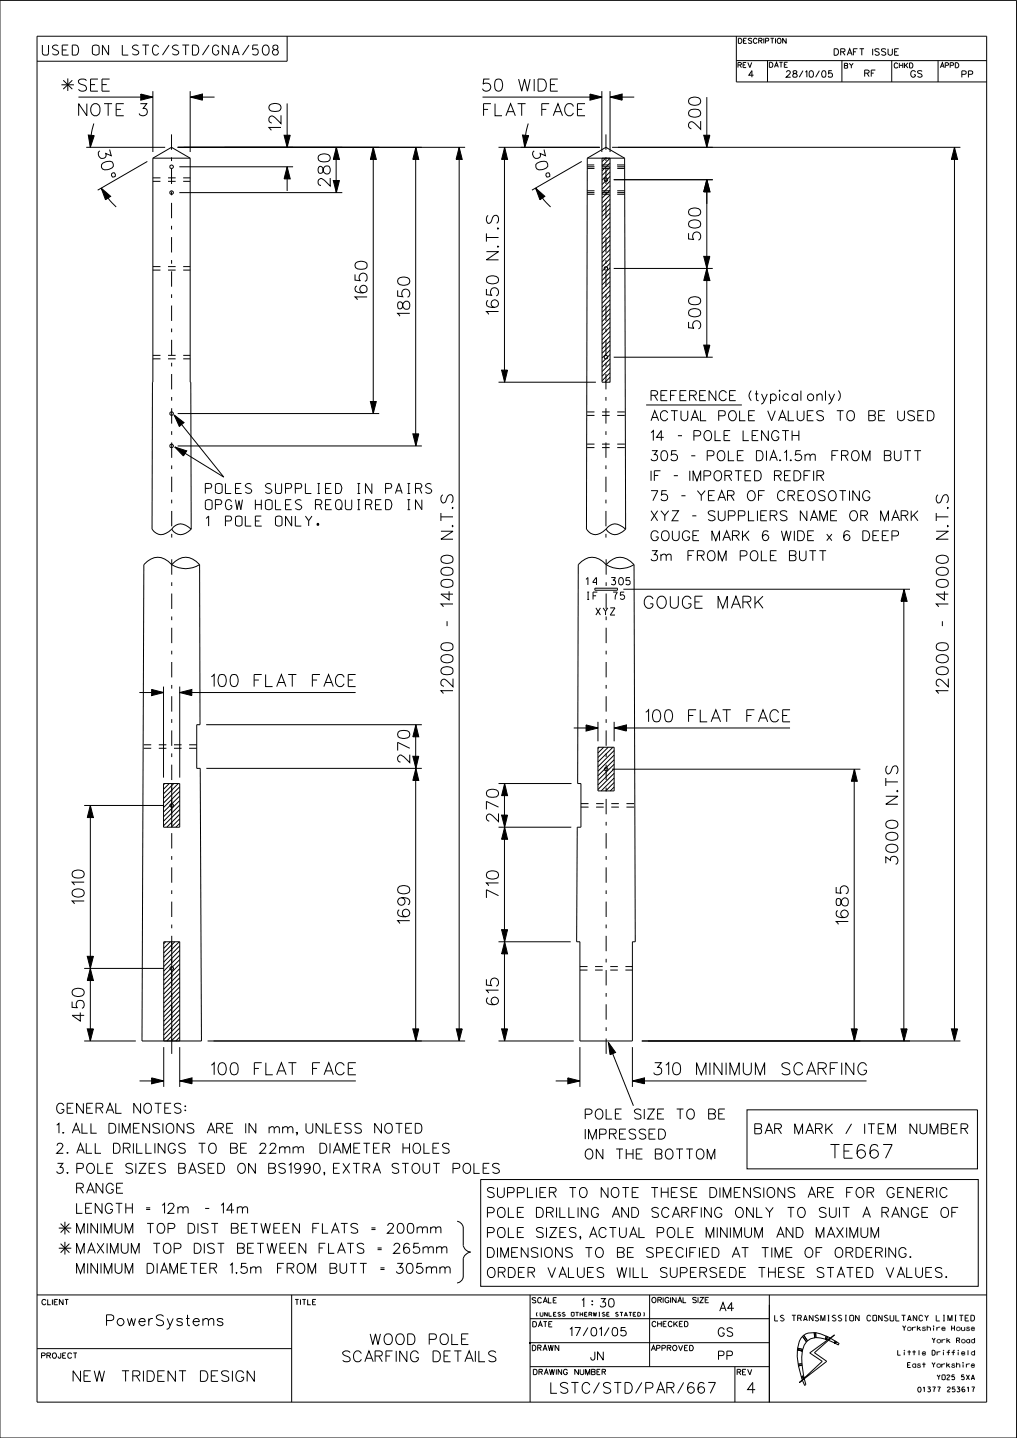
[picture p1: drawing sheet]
<svg xmlns="http://www.w3.org/2000/svg" width="210mm" height="297mm" viewBox="0 0 210 297" stroke-linecap="round" stroke-linejoin="round" font-family="sans-serif">
<g fill="none" stroke="#000" stroke-width=".21">
<path d="M0 .1h209.9v296.9h-209.9zM7.6 7.5h196.1v282.1h-196.1zM12.7 17.5h2.6M13.1 16.6l1.8 1.8M14 16.2v2.6M14.9 16.6l-1.8 1.8M31.6 18.8v12.6M39.3 18.8v12.6M59.3 7.5v5.1h-51.7M124.3 18.8v12.6M126 18.8v12.6M152 12.5h51.7"/>
<path d="M152 7.5v9.4h51.7M152.4 13.4h.6l.1-.3-.3-.2h-.4v1.1M154.1 12.9h-.7v1.1M154.4 12.9l.4 1.1 .4-1.1M158.5 12.5v4.4M173.8 12.5v4.4M184.1 12.5v4.4M193.7 12.5v4.4M16.2 20.1h15.4M17.8 30.4h16.3M19.4 25.5a16.4 16.4 0 0 0-.7 4.9M20.9 38.9a18.4 18.4 0 0 0 3.1 3.8"/>
<path d="M30.4 33.3l-10.2 6M31.6 32.7l-.2 76.6a2.21 2.21 0 0 0 3.5 .5l.6-.5M31.6 32.7h7.7M31.6 32.7l3.8-2.3 3.9 2.3M36.7 30.4h59.3M37 34.4h23.5M37 39.8h33.7M39.3 32.7v46.2h.1l.1 30.4M39.3 20.1h5M59.3 21.4v9M59.3 34.4v5M69.4 30.4v9.4"/>
<path d="M77.1 30.4v55M85.8 30.4v61.7M94.8 30.4v184.6M99.6 20.1h24.7M102.9 30.4h21M104.2 30.4v48.5M109.1 25.5a18.5 18.5 0 0 0-.8 4.9M110.6 38.9l1.8 2.5 1.3 1.3M120.1 33.3l-10.3 6M121.3 32.7l-.2 76.6a2.17 2.17 0 0 0 3.4 .5l.6-.5M121.3 32.7l3.8-2.3 3.9 2.3M121.3 32.7h7.7"/>
<path d="M124.3 32.7v46.2h1.7v-46.2l-1.7 1.7M125 32.7l-.7 .7M126 39.3l-1.7 1.6M126 38.3l-1.7 1.7M126 37.4l-1.7 1.7M126 36.4l-1.7 1.7M126 35.5l-1.7 1.7M126 34.6l-1.7 1.6M126 33.6l-1.7 1.7M126 20.1h5M126.4 30.4h71.9M126.7 37.1h20.5"/>
<path d="M129 32.7l.2 76.6M145.9 20.1v10.3M145.9 37.1v36.7M197.1 30.4v184.6M126 59.1l-1.7 1.6M126 58.2l-1.7 1.6M126 57.2l-1.7 1.6M126 56.3l-1.7 1.6M126 55.3l-1.7 1.7M126 54.4l-1.7 1.6M126 53.4l-1.7 1.7M126 52.5l-1.7 1.6"/>
<path d="M126 51.6l-1.7 1.6M126 50.6l-1.7 1.7M126 49.6l-1.7 1.7M126 48.7l-1.7 1.7M126 47.8l-1.7 1.6M126 46.8l-1.7 1.7M126 45.9l-1.7 1.6M126 44.9l-1.7 1.7M126 44l-1.7 1.7M126 43l-1.7 1.7M126 42.1l-1.7 1.7M126 41.2l-1.7 1.6"/>
<path d="M126 40.2l-1.7 1.7M126.7 55.4h20.5M102.9 78.9h20.1M126 78.9h-.1M126 77.9l-1 1M126 77l-1.7 1.6M126 76.1l-1.7 1.6M126 75.1l-1.7 1.6M126 74.2l-1.7 1.6M126 73.2l-1.7 1.7M126 72.3l-1.7 1.6M126 71.3l-1.7 1.7"/>
<path d="M126 70.4l-1.7 1.6M126 69.5l-1.7 1.6M126 68.5l-1.7 1.7M126 67.6l-1.7 1.6M126 66.6l-1.7 1.7M126 65.7l-1.7 1.6M126 64.7l-1.7 1.7M126 63.8l-1.7 1.6M126 62.9l-1.7 1.6M126 61.9l-1.7 1.7M126 60.9l-1.7 1.7M126 60l-1.7 1.7"/>
<path d="M126.7 73.8h20.5M35.9 85.7l10.3 12.8-10.1-6.2M36.7 92.1h50.4M36.7 85.4h41.6M133.4 83.6h19.8M160.9 80.7h.2l-.1 .1zM35.5 109.3a2.16 2.16 0 0 0 3.4 .5l.6-.5M35.5 109.3a2.19 2.19 0 0 1 3.4-.5l.6 .5M35.5 116.6a3.5 3.5 0 0 0-5.8 0l-.4 98.4h12.3l-.3-56.3h-.7v-9h.7l-.1-33.1M35.5 116.6a3.5 3.5 0 0 1 5.7 0M35.5 116.6a5.3 5.3 0 0 0 5.7 0M125.1 109.3a2.21 2.21 0 0 0 3.5 .5l.6-.5"/>
<path d="M125.1 109.3a2.24 2.24 0 0 1 3.5-.5l.6 .5M125.2 116.6a3.5 3.5 0 0 0-5.8 0l-.1 45.2h.7v9h-.8l-.1 23.7h.6v20.5h10.9v-20.5h.6l-.3-77.9M125.2 116.6a3.5 3.5 0 0 1 5.7 0M125.2 116.6a5.3 5.3 0 0 0 5.7 0M122.8 121.5h4.7v.4h-4.7zM128.7 121.7h59.2M186.6 121.7v93.3M28.8 143h5M33.8 141.8v18.8M37.1 141.8v18.8M37.1 143h36.3M42.6 149.7h44.5"/>
<path d="M42.6 158.7h44.5M85.8 149.7v65.3M118.5 150.4h5M123.5 149.1v4M123.5 154.3h3.3v9.1h-3.3zM123.7 154.3l-.2 .3M124.7 154.3l-1.2 1.2M125.6 154.3l-2.1 2.2M126.4 158.9h51.3M126.6 154.3l-3.1 3.1M126.8 149.1v4M126.8 159.7l-3.3 3.4"/>
<path d="M126.8 158.8l-3.3 3.3M126.8 157.9l-3.3 3.3M126.8 156.9l-3.3 3.3M126.8 155.9l-3.3 3.4M126.8 155l-3.3 3.4M126.8 150.4h36.3M176.4 158.9v56.1M17.4 166.4h16.5M18.7 166.4v48.6M33.8 161.8h3.3v9h-3.3zM34 161.8l-.2 .3M35 161.8l-1.2 1.2"/>
<path d="M35.5 161.8v9M35.9 161.8l-2.1 2.1M36.8 161.8l-3 3.1M37.1 170l-.8 .8M37.1 169.1l-1.7 1.7M37.1 168.2l-2.7 2.6M37.1 167.2l-3.3 3.4M37.1 166.3l-3.3 3.3M37.1 165.3l-3.3 3.4M37.1 164.4l-3.3 3.3M37.1 163.4l-3.3 3.4M37.1 162.5l-3.3 3.4"/>
<path d="M102.9 161.8h15.1M102.9 170.8h15.1M104.2 161.8v53.2M126.8 162.5l-.8 .9M126.8 161.6l-1.7 1.8M126.8 160.7l-2.7 2.7M34.2 194.5l-.4 .4M35.2 194.5l-1.4 1.4M35.5 194.5v20.5M36.1 194.5l-2.3 2.3M37 194.5l-3.2 3.2M37.1 199.1l-3.3 3.4"/>
<path d="M37.1 198.2l-3.3 3.3M37.1 197.3l-3.3 3.3M37.1 196.3l-3.3 3.3M37.1 195.4l-3.3 3.3M102.9 194.5h14.9M17.4 215h10.7M17.4 200h16.5M33.8 215v-20.5h3.3v20.5M33.8 216.3v8.2M37.1 216.3v8.2M37.1 214.2l-.8 .8M37.1 213.3l-1.7 1.7"/>
<path d="M37.1 212.3l-2.7 2.7M37.1 211.4l-3.3 3.3M37.1 210.4l-3.3 3.4M37.1 209.5l-3.3 3.3M37.1 208.6l-3.3 3.3M37.1 207.6l-3.3 3.3M37.1 206.7l-3.3 3.3M37.1 205.7l-3.3 3.4M37.1 204.8l-3.3 3.3M37.1 203.8l-3.3 3.4M37.1 202.9l-3.3 3.3M37.1 202l-3.3 3.3"/>
<path d="M37.1 201l-3.3 3.3M37.1 200.1l-3.3 3.3M42.9 215h53.1M102.9 215h15.6M119.7 216.3v8.2M125.6 215.3l5.2 13.1M130.6 216.3v8.2M132.5 215h65.8M28.8 223.3h5M37.1 223.3h36.4M114.7 223.3h5M130.6 223.3h48.3"/>
<path d="M154.2 229.2h47.6v12.2h-47.6zM12.1 253.7h2.6M12.1 257.8h2.6M12.5 252.7l1.8 1.9M12.5 256.9l1.8 1.8M13.4 252.3v2.7M13.4 256.5v2.6M14.3 252.7l-1.8 1.9M14.3 256.9l-1.8 1.8M94.4 252.3l.8 .3 .5 .9M95.7 253.4v3.8M99.3 243.6h102.7v22.1h-102.7z"/>
<path d="M7.6 278.5h52.6M7.6 267.5h196.1M60.2 267.5v22.1M109.5 277.3h49.4M109.5 272.4h49.4M109.5 267.5v22.1M134.1 267.5v14.8M158.9 267.5v22.2M164.7 278.8l-.1 1.4 .2 1.6M164.7 278.8l1 .3M164.7 278.8h.1M164.7 278.5v.3"/>
<path d="M164.7 278.5h.1M164.7 278.5l1.1 .2M165.7 279.1l-.1 2.6M165.7 279.1h.1M165.7 276l-.7 1.1-.3 1.4M165.7 276l.8 1.1M165.7 276h.1M165.8 278.7h.1M165.8 278.7l-.1 .4M166 275.8l-.3 .2M166 275.8h.1M166 275.8l.7 1.1"/>
<path d="M166.5 277.1l-.4 .7-.3 .9M166.5 277.1h.1M166.7 276.9h.1M166.7 276.9l-.2 .2M167.2 279.4l5.1-3.7-4.1 3.7 2.5 1.8-5.7 4.4 4.8-4.4zM168.2 275.2l-1.3 .1-.9 .5M168.2 276.3l-.8 .2-.7 .4M168.2 276.3h.1M168.5 276.3l2 .3M168.5 275.2h-.4l.1 1.1M168.5 276.3h.1M168.5 276.3h-.3"/>
<path d="M170.5 276.6h.1M170.5 276.6l.2 .1M170.6 276l-2.2-.8 .1 1.1M170.6 276h.1M170.6 276l-.1 .6M170.6 276h.2M170.7 276.7h.1M170.8 276h.1M170.8 276l-.1 .7M170.8 276l.6 .3-.5 .4h-.2M172.3 277.4h.1M172.3 277.4l.2 .1"/>
<path d="M172.5 277h.1M172.5 277l-1-.6-.4 .4 1.2 .6M172.5 277l-.2 .4M172.5 277l.2 .1M172.5 277.5h.1M172.5 277.5l.6 .3 .2-.3M172.7 277.1h.1M172.7 277.1l-.2 .4M172.7 277.1l.6 .4M173.3 277.5h.1M109.5 282.3h49.4M151.7 282.3v7.3"/>
<path d="M152.2 283.4l.6-.1 .2-.3-.3-.2h-.5v1.2M154 282.8h-.7v1.2M154.4 282.8l.4 1.2 .4-1.2M164.8 281.8h.1M164.8 281.8l.1 .3M164.9 282.1h.1M164.9 282.1l.6 2.3M165.5 284.4h.1M165.5 284.4v.2M165.5 284.6h.1M165.6 281.7h.1M165.6 281.7l-.8 .1"/>
<path d="M165.6 281.7v.3M165.6 282h.1M165.6 282l-.7 .1M165.6 282l.3 2.1M165.9 284.1h.1M165.9 284.1l-.4 .3M165.9 284.1l.2 .5-.4 .4-.2-.4M166 284.4h.1M166 284.4l-.5 .2M166 284.4v.1M166.1 286.1v.1M166.4 286l-.3-1.3-.4 .4 .4 1"/>
<path d="M166.4 286l-.3 .2M166.4 286h.1"/>
<circle cx="35.4" cy="34.5" r=".36"/>
<circle cx="35.4" cy="39.8" r=".36"/>
<circle cx="125.1" cy="37.1" r=".37"/>
<circle cx="125.1" cy="55.4" r=".37"/>
<circle cx="125.1" cy="73.8" r=".38"/>
<circle cx="35.4" cy="92.1" r=".38"/>
<circle cx="35.4" cy="85.4" r=".36"/>
<circle cx="125.1" cy="158.8" r=".37"/>
<circle cx="35.4" cy="166.3" r=".37"/>
<circle cx="35.5" cy="200" r=".37"/>
</g>
<g fill="#000">
<path d="M109.3 277.2h.3v.3h-.3z" fill-rule="evenodd"/>
<path d="M170.3 276.4h.3v.3h-.3z" fill-rule="evenodd"/>
<path d="M172.2 277.2h.3v.3h-.3z" fill-rule="evenodd"/>
</g>
<g fill="none" stroke="#000" stroke-width=".21" stroke-dasharray="1.6 1.6" stroke-linecap="butt">
<path d="M31.6 36.7h7.7M31.6 37.5h7.7M129 34.1h-7.7M129 34.4h-7.7M129 34.8h-7.7M129 39.8h-7.8M129 39.4h-7.8M31.6 55.1h7.7M31.6 55.8h7.7M129 40.1h-7.8M31.6 73.4h7.7M31.6 74.1h7.7"/>
<path d="M129 85.1h-7.8M129 85.8h-7.8M129 91.7h-7.8M129 92.4h-7.8M40.6 154.5h-11.1M40.6 153.8h-11.1M120 166h11.1M120 166.7h11.1M119.7 199.6h10.9M119.7 200.4h10.9"/>
</g>
<path d="M35.4 27.8l.1 84.2M125.1 27.8v84.2M35.5 217.7v-103.7M125.2 217.7v-103.7" fill="none" stroke="#000" stroke-width=".21" stroke-dasharray="3.2 1.6 .8 1.6" stroke-linecap="butt"/>
<g fill="#000" stroke="#000" stroke-width=".21">
<path d="M29.1 19.4l2.5 .7-2.5 .6zM121.8 19.4l2.5 .7-2.5 .6zM18.2 27.9l1.3 .1-.8 2.4zM39.3 20.1l2.5-.7v1.3zM59.3 34.4l.6 2.5h-1.2zM58.7 27.9h1.2l-.6 2.5zM69.5 30.4l.6 2.5h-1.3zM68.8 37.3h1.3l-.6 2.5zM77.1 30.4l.6 2.5h-1.2zM85.9 30.4l.6 2.5h-1.3zM94.8 30.4l.6 2.5h-1.2zM104.2 30.4l.6 2.5h-1.2z"/>
<path d="M107.9 27.9l1.3 .1-.8 2.4zM126 20.1l2.5-.7v1.3zM145.9 37.1l.7 2.5h-1.3zM145.3 27.9h1.3l-.7 2.5zM197.1 30.4l.6 2.5h-1.2zM20.9 38.9l1.9 1.6-1 .8zM110.6 38.9l1.9 1.6-1 .8zM145.9 55.4l.7 2.5h-1.3zM145.3 52.9h1.3l-.7 2.5zM103.6 76.4h1.2l-.6 2.5zM145.3 71.3h1.3l-.7 2.5zM36 85.7l2 1.6-1 .8z"/>
<path d="M36.1 92.3l2.4 .8-.6 1.1zM76.5 82.9h1.2l-.6 2.5zM85.2 89.6h1.3l-.6 2.5zM186.7 121.7l.6 2.5h-1.3zM31.3 142.4l2.5 .6-2.5 .7zM37.1 143l2.5-.6v1.3zM85.9 149.7l.6 2.5h-1.3zM85.2 156.2h1.3l-.6 2.5zM121 149.7l2.5 .7-2.5 .6zM126.9 150.4l2.5-.7v1.3zM18.7 166.4l.6 2.5h-1.3zM85.9 158.7l.6 2.5h-1.3z"/>
<path d="M104.2 170.8l.6 2.5h-1.2zM104.2 161.8l.6 2.5h-1.2zM103.6 168.3h1.2l-.6 2.5zM176.4 158.9l.6 2.5h-1.2zM18 197.5h1.3l-.6 2.5zM104.2 194.5l.6 2.5h-1.2zM103.6 192h1.2l-.6 2.5zM18.7 200l.6 2.5h-1.3zM18 212.5h1.3l-.6 2.5zM85.2 212.5h1.3l-.6 2.5zM94.2 212.5h1.2l-.6 2.5zM103.6 212.5h1.2l-.6 2.5z"/>
<path d="M125.6 215.3l1.5 2.1-1.1 .4zM175.8 212.5h1.2l-.6 2.5zM186 212.5h1.3l-.6 2.5zM196.5 212.5h1.2l-.6 2.5zM31.3 222.6l2.5 .7-2.5 .5zM37.2 223.3l2.5-.7v1.2zM117.2 222.6l2.5 .7-2.5 .5zM130.6 223.3l2.5-.7v1.2z"/>
</g>
<text font-size="8.3" x="92.9" y="262.7">}</text>
<text font-size="2.8" x="171.5" y="239.2">TE667</text>
<g font-size="2.5">
<text x="16.2" y="18.8">SEE</text>
<text x="16.3" y="23.9">NOTE 3</text>
<text x="99.7" y="18.8">50 WIDE</text>
<text x="99.9" y="23.9">FLAT FACE</text>
<text x="58" y="26.9" transform="rotate(-90 58 26.9)">120</text>
<text x="144.7" y="26.7" transform="rotate(-90 144.7 26.7)">200</text>
<text x="20.2" y="31.3" transform="rotate(76 20.2 31.3)">30%%d</text>
<text x="109.9" y="31.3" transform="rotate(76 109.9 31.3)">30%%d</text>
<text x="68.2" y="38.4" transform="rotate(-90 68.2 38.4)">280</text>
<text x="144.7" y="49.6" transform="rotate(-90 144.7 49.6)">500</text>
<text x="75.8" y="61.9" transform="rotate(-90 75.8 61.9)">1650</text>
<text x="84.6" y="65.3" transform="rotate(-90 84.6 65.3)">1850</text>
<text x="102.9" y="64.9" transform="rotate(-90 102.9 64.9)">1650 N.T.S</text>
<text x="144.7" y="67.9" transform="rotate(-90 144.7 67.9)">500</text>
<text x="133.1" y="125.6">GOUGE MARK</text>
<text x="43.6" y="141.8">100 FLAT FACE</text>
<text x="93.6" y="143.3" transform="rotate(-90 93.6 143.3)">12000 - 14000 N.T.S</text>
<text x="195.8" y="143.3" transform="rotate(-90 195.8 143.3)">12000 - 14000 N.T.S</text>
<text x="133.4" y="149.1">100 FLAT FACE</text>
<text x="84.6" y="157.5" transform="rotate(-90 84.6 157.5)">270</text>
<text x="102.9" y="169.7" transform="rotate(-90 102.9 169.7)">270</text>
<text x="185.4" y="178.5" transform="rotate(-90 185.4 178.5)">3000 N.TS</text>
<text x="102.9" y="185.5" transform="rotate(-90 102.9 185.5)">710</text>
<text x="17.4" y="186.7" transform="rotate(-90 17.4 186.7)">1010</text>
<text x="84.6" y="190.8" transform="rotate(-90 84.6 190.8)">1690</text>
<text x="175.2" y="190.9" transform="rotate(-90 175.2 190.9)">1685</text>
<text x="102.9" y="207.5" transform="rotate(-90 102.9 207.5)">615</text>
<text x="17.4" y="210.9" transform="rotate(-90 17.4 210.9)">450</text>
<text x="43.7" y="222">100 FLAT FACE</text>
<text x="135" y="222">310 MINIMUM SCARFING</text>
</g>
<g font-size="2.2">
<text x="22" y="273.8">PowerSystems</text>
<text x="70.8" y="281.3">SCARFING DETAILS</text>
<text x="76.5" y="277.7">WOOD POLE</text>
<text x="15.1" y="285.3">NEW TRIDENT DESIGN</text>
<text x="113.7" y="287.8">LSTC/STD/PAR/667</text>
<text x="154.4" y="287.8">4</text>
</g>
<g font-size="2.1">
<text x="8.8" y="11.4">USED ON LSTC/STD/GNA/508</text>
<text x="134.4" y="82.8">REFERENCE (typical only)</text>
<text x="134.4" y="86.9">ACTUAL POLE VALUES TO BE USED</text>
<text x="134.4" y="91">14 - POLE LENGTH</text>
<text x="134.4" y="95.1">305 - POLE DIA.1.5m FROM BUTT</text>
<text x="42.4" y="101.9">POLES SUPPLIED IN PAIRS</text>
<text x="134.4" y="99.3">IF - IMPORTED REDFIR</text>
<text x="42.4" y="105.3">OPGW HOLES REQUIRED IN</text>
<text x="134.4" y="103.4">75 - YEAR OF CREOSOTING</text>
<text x="134.4" y="107.5">XYZ - SUPPLIERS NAME OR MARK</text>
<text x="42.4" y="108.6">1 POLE ONLY.</text>
<text x="134.4" y="111.7">GOUGE MARK 6 WIDE x 6 DEEP</text>
<text x="134.4" y="115.8">3m FROM POLE BUTT</text>
<text x="11.7" y="229.9">GENERAL NOTES:</text>
<text x="120.9" y="231.1">POLE SIZE TO BE</text>
<text x="11.7" y="234.1">1. ALL DIMENSIONS ARE IN mm, UNLESS NOTED</text>
<text x="11.7" y="238.2">2. ALL DRILLINGS TO BE 22mm DIAMETER HOLES</text>
<text x="120.9" y="235.3">IMPRESSED</text>
<text x="120.9" y="239.4">ON THE BOTTOM</text>
<text x="155.9" y="234.2">BAR MARK / ITEM NUMBER</text>
<text x="11.7" y="242.3">3. POLE SIZES BASED ON BS1990, EXTRA STOUT POLES</text>
<text x="13.4" y="246.5">RANGE</text>
<text x="13.7" y="250.6">LENGTH = 12m - 14m</text>
<text x="100.7" y="247.3">SUPPLIER TO NOTE THESE DIMENSIONS ARE FOR GENERIC</text>
<text x="100.7" y="251.5">POLE DRILLING AND SCARFING ONLY TO SUIT A RANGE OF</text>
<text x="13.5" y="254.7">MINIMUM TOP DIST BETWEEN FLATS = 200mm</text>
<text x="100.7" y="255.6">POLE SIZES, ACTUAL POLE MINIMUM AND MAXIMUM</text>
<text x="13.5" y="263">MINIMUM DIAMETER 1.5m FROM BUTT = 305mm</text>
<text x="13.5" y="258.9">MAXIMUM TOP DIST BETWEEN FLATS = 265mm</text>
<text x="100.7" y="259.7">DIMENSIONS TO BE SPECIFIED AT TIME OF ORDERING.</text>
<text x="100.7" y="263.9">ORDER VALUES WILL SUPERSEDE THESE STATED VALUES.</text>
</g>
<g font-size="1.7">
<text x="120.2" y="270">1 : 30</text>
<text x="117.7" y="275.9">17/01/05</text>
<text x="148.3" y="276">GS</text>
<text x="148.6" y="270.8">A4</text>
<text x="122" y="280.9">JN</text>
<text x="148.4" y="280.8">PP</text>
</g>
<g font-size="1.5">
<text x="120.9" y="120.8">14</text>
<text x="121" y="123.8">IF</text>
<text x="126.3" y="120.8">305</text>
<text x="126.6" y="123.8">75</text>
<text x="123" y="127.1">XYZ</text>
</g>
<g font-size="1.4">
<text x="172.2" y="11.4">DRAFT ISSUE</text>
<text x="154.7" y="16">4</text>
<text x="162.4" y="16">28/10/05</text>
<text x="178.6" y="15.8">RF</text>
<text x="188.1" y="15.9">GS</text>
<text x="198.6" y="16">PP</text>
</g>
<text font-size="1.2" x="160" y="272.8">LS TRANSMISSION CONSULTANCY LIMITED</text>
<g font-size="1.1">
<text x="8.7" y="269.5">CLIENT</text>
<text x="60.9" y="269.5">TITLE</text>
<text x="109.9" y="269.1">SCALE</text>
<text x="134.6" y="269.1">ORIGINAL SIZE</text>
<text x="110" y="274.1">DATE</text>
<text x="134.7" y="274">CHECKED</text>
<text x="8.6" y="280.5">PROJECT</text>
<text x="109.9" y="278.9">DRAWN</text>
<text x="134.5" y="279">APPROVED</text>
<text x="110.2" y="283.9">DRAWING NUMBER</text>
<text x="152.2" y="283.9">REV</text>
</g>
<g font-size="1">
<text x="152.5" y="9">DESCRIPTION</text>
<text x="152.4" y="14">REV</text>
<text x="158.9" y="13.9">DATE</text>
<text x="174.4" y="14.1">BY</text>
<text x="184.6" y="14">CHKD</text>
<text x="194.2" y="14">APPD</text>
<text x="186.4" y="274.8">Yorkshire House</text>
<text x="185.4" y="279.9">Little Driffield</text>
<text x="192.5" y="277.4">York Road</text>
<text x="187.4" y="282.4">East Yorkshire</text>
<text x="189.5" y="287.5">01377 253617</text>
<text x="193.5" y="285">YO25 5XA</text>
</g>
<text font-size=".8" x="110.6" y="271.8">(UNLESS OTHERWISE STATED)</text>
</svg>
